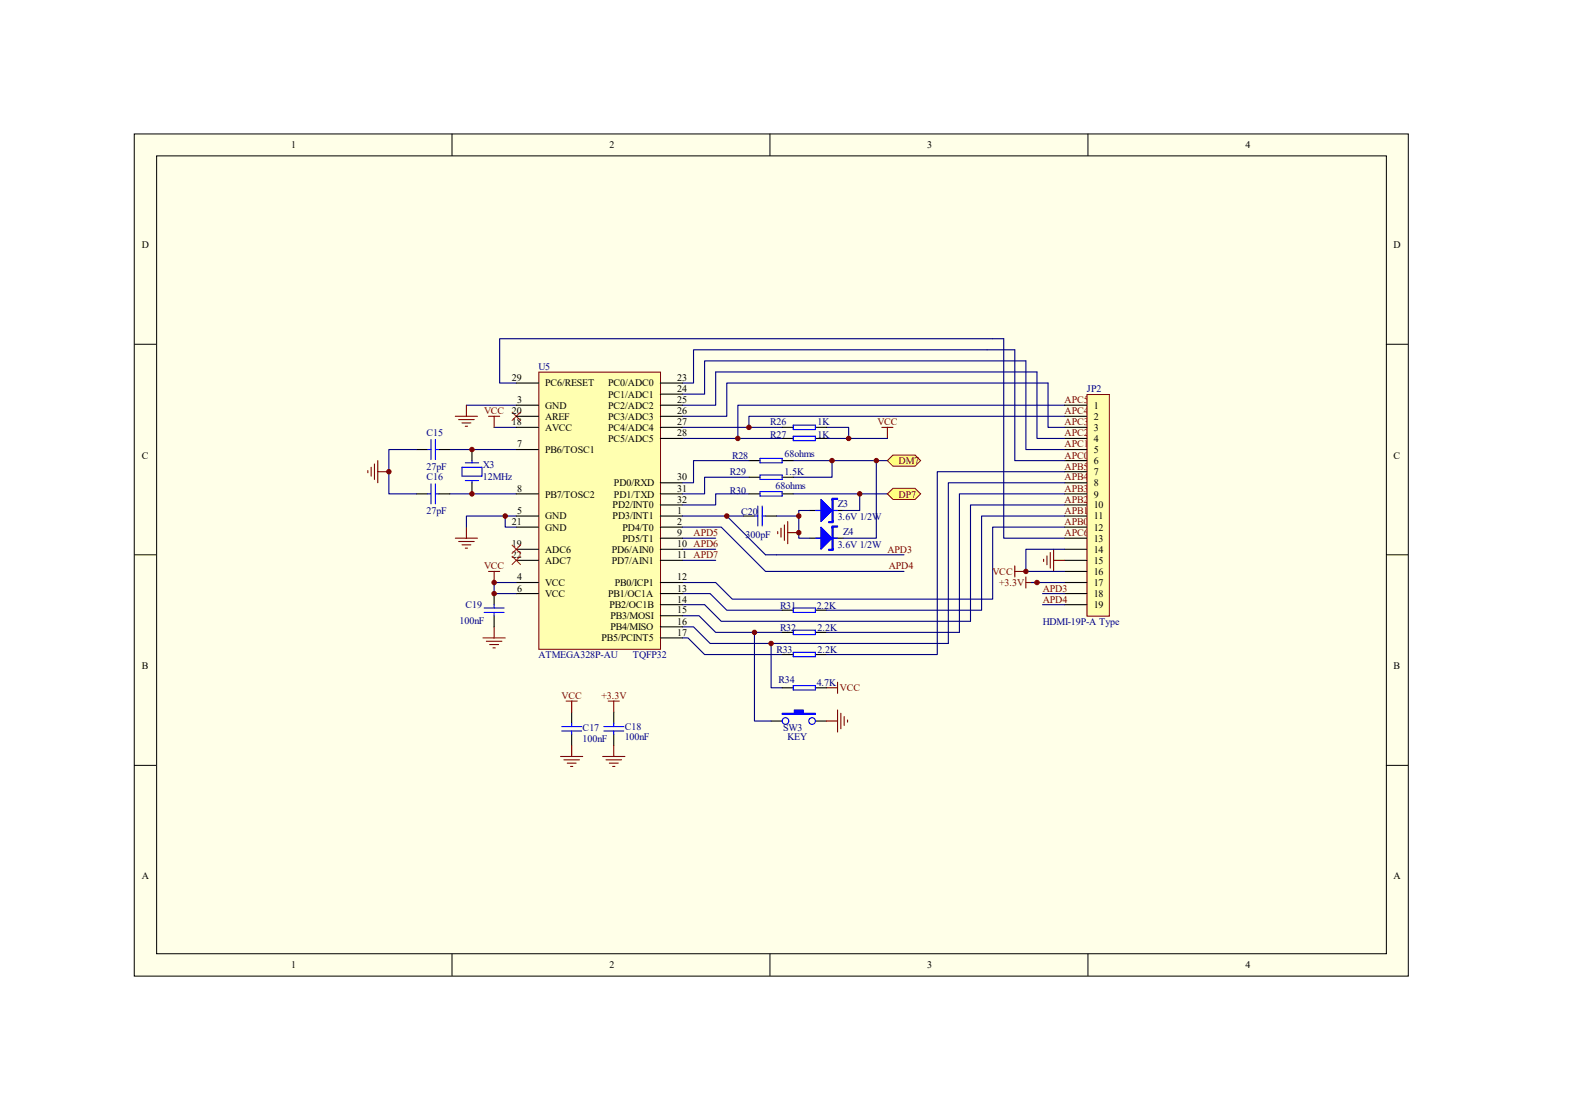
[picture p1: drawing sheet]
<svg xmlns="http://www.w3.org/2000/svg" width="297mm" height="210mm" viewBox="0 0 297 210" stroke-linecap="round" stroke-linejoin="round" font-family="sans-serif">
<path d="M25.4 25.3h241v159.3h-241z" fill="#ffffe8"/>
<g fill="none" stroke="#000" stroke-width=".19">
<path d="M25.4 25.3h241v159.3h-241zM29.6 29.5h232.7v150.9h-232.7zM85.5 25.3v4.2M145.7 25.3v4.2M205.8 25.3v4.2M25.4 65.1h4.2M262.2 65.1h4.2M25.4 104.9h4.2M262.2 104.9h4.2M25.4 144.7h4.2M262.2 144.7h4.2M85.5 180.4v4.1"/>
<path d="M145.7 180.4v4.1M205.8 180.4v4.1"/>
</g>
<g fill="none" stroke="#000080" stroke-width=".21">
<path d="M88.2 76.6h9.5M189.9 64.1h-95.4v8.3h3.2M192 66.1h-60.8v6.3h-2.1M194.1 68.2h-60.8v6.3h-4.2M196.2 70.3h-60.8v6.3h-6.3M198.3 72.4h-60.8v6.3h-8.4M201.4 76.6h-61.8v6.3h-10.5M85.1 85h12.6M85.1 93.4h12.6M93.5 80.8h4.2M97.7 97.6h-9.5v2.1M129.1 80.8h18.9"/>
<path d="M139.6 82.9h8.4M156.4 80.8h4.2v2.1h-4.2M160.6 82.9h7.3M129.1 112.3h5.3l3.1 3.1h10.5M129.1 116.4h3.2l3.1 3.2h12.6M129.1 118.5h2.1l3.2 3.2h45M142.7 119.6v16.7h3.2M129.1 120.6h1.1l3.1 3.2h14.7M145.9 121.7v8.4h2.1"/>
</g>
<g fill="none" stroke="#800000" stroke-width=".21">
<path d="M86.1 78.7h4.2M86.8 79.3h2.9M87.4 80h1.7M88.2 76.6v2.1M92.4 78.7h2.1M93.5 78.7v2.1M88 80.6h.5M88.2 99.7v2.1M166.8 80.8h2.1M167.9 80.8v2.1M86.1 101.8h4.2M86.8 102.4h2.9"/>
<path d="M87.4 103h1.7M88 103.7h.5M92.4 108.1h2.1M93.5 108.1v2.1M93.5 118.5v2.1M91.4 120.6h4.2M92 121.3h3M92.6 121.9h1.7M93.3 122.5h.4M156.4 130.1h2.1M156.4 136.3h2.1M158.5 129v2.1"/>
<path d="M158.5 134.3v4.1M159.1 134.9v2.9M159.7 135.5v1.7M160.3 136.1v.5"/>
</g>
<g fill="none" stroke="#000" stroke-width=".21">
<path d="M78.8 85h2.1M78.8 93.4h2.1M83 85h2.1M83 93.4h2.1M89.3 85v2.1M89.3 91.3v2.1M148 80.8h2.1M148 82.9h2.1M154.3 80.8h2.1M154.3 82.9h2.1M148 115.4h2.1M148 119.6h2.1"/>
<path d="M154.3 115.4h2.1M154.3 119.6h2.1M145.9 136.3h2.1M148 123.8h2.1M148 130.1h2.1M154.3 136.3h2.1M154.3 123.8h2.1M154.3 130.1h2.1"/>
</g>
<path d="M148 134.9h2.3v-.6h1.7v.6h2.3v.2h-6.3z" fill-rule="evenodd" fill="#00f" stroke="#00f" stroke-width=".21"/>
<g fill="none" stroke="#00f" stroke-width=".21">
<path d="M80.9 85h.6M80.9 93.4h.6M81.5 83.1v3.8M81.5 91.5v3.8M82.4 85h.6M82.4 83.1v3.8M82.4 91.5v3.8M82.4 93.4h.6M87.4 88.4h3.8v1.6h-3.8zM88 87.5h2.6M88 90.9h2.6M89.3 87.1v.4"/>
<path d="M89.3 90.9v.4M150.1 80.4h4.2v.8h-4.2zM150.1 82.5h4.2v.8h-4.2zM150.1 115h4.2v.8h-4.2zM150.1 119.2h4.2v.8h-4.2zM150.1 123.4h4.2v.8h-4.2zM150.1 129.6h4.2v.9h-4.2z"/>
<circle cx="148.6" cy="136.3" r=".63"/>
<circle cx="153.6" cy="136.3" r=".63"/>
</g>
<path d="M96.8 77.9l1.7 1.7M98.5 77.9l-1.7 1.7" fill="none" stroke="#f00" stroke-width=".19"/>
<path d="M205.7 74.7h4.2v41.8h-4.2z" fill="#ffffb0"/>
<path d="M205.7 74.6h4.2v41.9h-4.2z" fill="none" stroke="#800000" stroke-width=".19"/>
<g fill="none" stroke="#000" stroke-width=".21">
<path d="M201.4 76.6h4.2M201.4 78.7h4.2M201.4 80.8h4.2M201.4 82.9h4.2M201.4 85h4.2M201.4 87.1h4.2M201.4 89.2h4.2M201.4 91.3h4.2M201.4 93.4h4.2M201.4 95.5h4.2M201.4 97.6h4.2M201.4 99.7h4.2"/>
<path d="M201.4 101.8h4.2M201.4 103.9h4.2M201.4 106h4.2M201.4 108.1h4.2M201.4 110.2h4.2M201.4 112.3h4.2M201.4 114.3h4.2M108.2 134.7v2.1M108.2 138.9v2.1M116.1 134.7v2.1M116.1 138.9v2.1"/>
</g>
<g fill="none" stroke="#000080" stroke-width=".21">
<path d="M189.9 64.1v37.7h11.5M192 66.1v21h9.4M194.1 68.2v16.8h7.3M196.2 70.3v12.6h5.2M198.3 72.4v8.4h3.1M201.4 78.7h-59.7v2.1M201.4 89.2h-24.1v34.6h-20.9M201.4 91.3h-22v30.4M201.4 93.4h-19.9v26.2h-25.1M201.4 95.5h-17.8v22h-47.1l-3.2-3.2h-4.2M201.4 97.6h-15.7v17.8h-29.3M201.4 99.7h-13.6v13.6h-49.2l-3.2-3.1h-6.3"/>
<path d="M129.1 101.8h6.3M129.1 103.9h6.3M129.1 106h6.3M194.1 108.1h7.3M195.1 110.2h6.3M197.2 114.3h4.2M197.2 112.3h4.2"/>
</g>
<g fill="none" stroke="#800000" stroke-width=".21">
<path d="M194.1 109.1v2.1M194.1 110.2h2.1M197.4 105.8v.4M198.1 105.1v1.7M198.7 104.5v2.9M199.3 103.9v4.2M199.3 106h2.1M107.1 132.6h2.1M108.2 132.6v2.1M115.1 132.6h2.1M116.1 132.6v2.1M106.1 143.1h4.2"/>
<path d="M106.7 143.7h2.9M107.3 144.3h1.7M107.9 144.9h.5M108.2 141v2.1M114 143.1h4.2M114.7 143.7h2.9M115.3 144.3h1.7M115.9 144.9h.4M116.1 141v2.1"/>
</g>
<path d="M106.3 138.2h3.7M106.3 137.4h3.7M108.2 136.8v.6M108.2 138.2v.7M114.2 138.2h3.8M114.2 137.4h3.8M116.1 136.8v.6M116.1 138.2v.7" fill="none" stroke="#00f" stroke-width=".21"/>
<path d="M102 70.5h23v52.3h-23z" fill="#ffffb0"/>
<path d="M101.9 70.4h23.1v52.4h-23.1z" fill="none" stroke="#800000" stroke-width=".19"/>
<g fill="none" stroke="#000" stroke-width=".21">
<path d="M97.7 72.4h4.2M97.7 76.6h4.2M97.7 78.7h4.2M124.9 72.4h4.2M124.9 74.5h4.2M124.9 76.6h4.2M124.9 78.7h4.2M97.7 80.8h4.2M97.7 93.4h4.2M97.7 97.6h4.2M97.7 99.7h4.2M97.7 85h4.2"/>
<path d="M124.9 80.8h4.2M124.9 82.9h4.2M124.9 91.3h4.2M124.9 93.4h4.2M124.9 95.5h4.2M124.9 97.6h4.2M124.9 99.7h4.2M140.6 97.6h2.1M141.7 93.4h2.1M141.7 87.1h2.1M141.7 90.2h2.1M144.8 97.6h2.1"/>
<path d="M148 93.4h2.1M148 87.1h2.1M148 90.2h2.1M153.2 96.5h2.1M157.4 96.5h2.1M93.5 112.3v2M93.5 116.4v2.1M97.7 103.9h4.2M97.7 106h4.2M97.7 110.2h4.2M97.7 112.3h4.2M124.9 101.8h4.2"/>
<path d="M124.9 103.9h4.2M124.9 106h4.2M124.9 110.2h4.2M124.9 112.3h4.2M124.9 114.3h4.2M124.9 116.4h4.2M124.9 118.5h4.2M153.2 101.8h2.1M157.4 101.8h2.1M124.9 120.6h4.2"/>
</g>
<g fill="none" stroke="#000080" stroke-width=".21">
<path d="M78.8 85h-5.2v8.4h5.2M95.6 97.6v2.1h2.1M129.1 97.6h8.4l7.3 7.3h26.2M129.1 99.7h7.4l8.3 8.4h26.2M137.5 97.6h3.1M141.7 90.2h-8.4v3.2h-4.2M141.7 93.4h-6.3v2.1h-6.3M141.7 87.1h-10.5v4.2h-2.1M146.9 97.6h4.2M150.1 87.1h17.8M150.1 93.4h17.8M153.2 96.5h-2.1v5.3h2.1"/>
<path d="M157.4 87.1v3.1h-7.3M162.7 93.4v3.1h-3.2M165.8 87.1v14.7h-6.3M97.7 110.2h-4.2v2.1h4.2"/>
</g>
<path d="M96.8 103l1.7 1.7M96.8 105.1l1.7 1.7M98.5 103l-1.7 1.7M98.5 105.1l-1.7 1.7" fill="none" stroke="#f00" stroke-width=".19"/>
<path d="M69.6 89v.4M70.2 88.4v1.6M70.8 87.7v3M71.5 87.1v4.2M71.5 89.2h2.1M147.8 99.9v1.7M148.4 99.3v2.9M149 98.6v4.2M147.1 100.5v.4M149 100.7h2.1M192 107v2.1M192 108.1h2.1" fill="none" stroke="#800000" stroke-width=".21"/>
<g fill="none" stroke="#00f" stroke-width=".21">
<path d="M142.7 97.6h.7M143.4 95.7v3.8M143.8 86.7h4.2v.8h-4.2zM143.8 89.8h4.2v.9h-4.2zM143.8 93h4.2v.8h-4.2zM144.2 97.6h.6M144.2 95.7v3.8M154.3 96.5h4.2M157.4 99.7h1.1v-.2h-1.1v.4M157.4 94.4h1.1v-.2h-1.1v.4M157.6 98.4v.4h-.8v-.2h.6M91.6 115.8h3.8"/>
<path d="M91.6 115h3.8M93.5 114.3v.7M93.5 115.8v.6M154.3 101.8h4.2M157.6 103.7v.4h-.8v-.2h.6"/>
</g>
<g fill="#00f" stroke="#00f" stroke-width=".21">
<path d="M155.3 99.7l2.1 2.1-2.1 2.1z"/>
<path d="M155.3 94.4l2.1 2.1-2.1 2.1z"/>
<path d="M157.4 99.7h.2v4.2h-.2z" fill-rule="evenodd"/>
<path d="M157.4 94.4h.2v4.2h-.2z" fill-rule="evenodd"/>
</g>
<g fill="#ffff80" stroke="#800000" stroke-width=".19">
<path d="M167.9 87.1l1-1h4.2l1.1 1-1.1 1.1h-4.2z" fill-rule="evenodd"/>
<path d="M167.9 93.4l1-1.1h4.2l1.1 1.1-1.1 1h-4.2z" fill-rule="evenodd"/>
</g>
<path d="M201.4 103.9h-7.3v4.2" fill="none" stroke="#000080" stroke-width=".21"/>
<g fill="#800000" stroke="#800000" stroke-width=".19">
<circle cx="139.6" cy="82.9" r=".42"/>
<circle cx="160.6" cy="82.9" r=".42"/>
<circle cx="93.5" cy="110.2" r=".42"/>
<circle cx="145.9" cy="121.7" r=".42"/>
<circle cx="142.7" cy="119.6" r=".42"/>
<circle cx="89.3" cy="93.4" r=".42"/>
<circle cx="89.3" cy="85" r=".42"/>
<circle cx="141.7" cy="80.8" r=".42"/>
<circle cx="194.1" cy="108.1" r=".42"/>
<circle cx="196.2" cy="110.2" r=".42"/>
<circle cx="93.5" cy="112.2" r=".42"/>
<circle cx="95.6" cy="97.6" r=".42"/>
<circle cx="73.6" cy="89.2" r=".42"/>
<circle cx="157.4" cy="87.1" r=".42"/>
<circle cx="151.1" cy="100.7" r=".42"/>
<circle cx="137.5" cy="97.6" r=".42"/>
<circle cx="162.7" cy="93.4" r=".42"/>
<circle cx="165.8" cy="87.1" r=".42"/>
<circle cx="151.1" cy="97.6" r=".42"/>
</g>
<g font-size="1.9">
<text x="55.1" y="28">1</text>
<text x="115.3" y="28">2</text>
<text x="175.4" y="28">3</text>
<text x="235.6" y="28">4</text>
<text x="26.8" y="46.9">D</text>
<text x="263.7" y="46.9">D</text>
<text x="96.9" y="72.1">29</text>
<text x="97.9" y="76.2">3</text>
<text x="103.1" y="73.1">PC6/RESET</text>
<text x="103.1" y="77.3">GND</text>
<text x="115.1" y="73.1">PC0/ADC0</text>
<text x="115.1" y="75.2">PC1/ADC1</text>
<text x="115.1" y="77.3">PC2/ADC2</text>
<text x="128.1" y="72.1">23</text>
<text x="128.1" y="74.1">24</text>
<text x="128.1" y="76.2">25</text>
<text x="206.9" y="77.3">1</text>
<text x="96.9" y="78.3">20</text>
<text x="96.9" y="80.4">18</text>
<text x="103.1" y="79.3">AREF</text>
<text x="103.1" y="81.5">AVCC</text>
<text x="115.1" y="79.3">PC3/ADC3</text>
<text x="115.1" y="81.5">PC4/ADC4</text>
<text x="115.1" y="83.6">PC5/ADC5</text>
<text x="128.1" y="78.3">26</text>
<text x="128.1" y="80.4">27</text>
<text x="128.1" y="82.5">28</text>
<text x="206.9" y="79.3">2</text>
<text x="206.9" y="81.5">3</text>
<text x="206.9" y="83.6">4</text>
<text x="26.8" y="86.7">C</text>
<text x="97.9" y="84.6">7</text>
<text x="103.1" y="85.7">PB6/TOSC1</text>
<text x="206.9" y="85.7">5</text>
<text x="206.9" y="87.7">6</text>
<text x="206.9" y="89.8">7</text>
<text x="263.7" y="86.7">C</text>
<text x="97.9" y="93">8</text>
<text x="103.1" y="94.1">PB7/TOSC2</text>
<text x="116.2" y="92">PD0/RXD</text>
<text x="116.2" y="94.1">PD1/TXD</text>
<text x="128.1" y="90.9">30</text>
<text x="128.1" y="93">31</text>
<text x="128.1" y="95.1">32</text>
<text x="206.9" y="92">8</text>
<text x="206.9" y="94.1">9</text>
<text x="96.9" y="99.2">21</text>
<text x="97.9" y="97.2">5</text>
<text x="103.1" y="98.2">GND</text>
<text x="103.1" y="100.3">GND</text>
<text x="115.9" y="96.1">PD2/INT0</text>
<text x="115.9" y="98.2">PD3/INT1</text>
<text x="117.8" y="100.3">PD4/T0</text>
<text x="128.1" y="97.2">1</text>
<text x="128.1" y="99.2">2</text>
<text x="128.1" y="101.4">9</text>
<text x="206.9" y="96.1">10</text>
<text x="206.9" y="98.2">11</text>
<text x="206.9" y="100.3">12</text>
<text x="96.9" y="103.5">19</text>
<text x="96.9" y="105.6">22</text>
<text x="103.1" y="104.5">ADC6</text>
<text x="103.1" y="106.6">ADC7</text>
<text x="115.7" y="104.5">PD6/AIN0</text>
<text x="115.7" y="106.6">PD7/AIN1</text>
<text x="117.8" y="102.5">PD5/T1</text>
<text x="128.1" y="103.5">10 APD6</text>
<text x="128.1" y="105.6">11 APD7</text>
<text x="206.9" y="102.5">13</text>
<text x="206.9" y="104.5">14</text>
<text x="206.9" y="106.6">15</text>
<text x="97.9" y="111.9">6</text>
<text x="97.9" y="109.7">4</text>
<text x="103.1" y="112.9">VCC</text>
<text x="103.1" y="110.8">VCC</text>
<text x="115.1" y="112.9">PB1/OC1A</text>
<text x="116.3" y="110.8">PB0/ICP1</text>
<text x="128.1" y="109.7">12</text>
<text x="128.1" y="111.9">13</text>
<text x="128.1" y="114">14</text>
<text x="206.9" y="108.7">16</text>
<text x="206.9" y="110.8">17</text>
<text x="206.9" y="112.9">18</text>
<text x="115.3" y="115">PB2/OC1B</text>
<text x="115.5" y="117.1">PB3/MOSI</text>
<text x="115.5" y="119.2">PB4/MISO</text>
<text x="128.1" y="116">15</text>
<text x="128.1" y="118.1">16</text>
<text x="206.9" y="115">19</text>
<text x="113.8" y="121.3">PB5/PCINT5</text>
<text x="128.1" y="120.2">17</text>
<text x="26.8" y="126.5">B</text>
<text x="263.7" y="126.5">B</text>
<text x="26.8" y="166.3">A</text>
<text x="263.7" y="166.3">A</text>
<text x="55.1" y="183.1">1</text>
<text x="115.3" y="183.1">2</text>
<text x="175.4" y="183.1">3</text>
<text x="235.6" y="183.1">4</text>
</g>
<g font-size="1.9" fill="#000080">
<text x="101.9" y="69.9">U5</text>
<text x="205.7" y="74.1">JP2</text>
<text x="80.7" y="82.5">C15</text>
<text x="145.7" y="80.4">R26</text>
<text x="145.7" y="82.7">R27</text>
<text x="154.7" y="80.4">1K</text>
<text x="154.7" y="82.7">1K</text>
<text x="80.7" y="88.8">27pF</text>
<text x="91.4" y="88.6">X3</text>
<text x="138.1" y="89.8">R29</text>
<text x="138.5" y="86.9">R28</text>
<text x="148.4" y="86.5">68ohms</text>
<text x="148.4" y="89.8">1.5K</text>
<text x="80.7" y="90.9">C16</text>
<text x="91.4" y="90.7">12MHz</text>
<text x="138.1" y="93.4">R30</text>
<text x="146.7" y="92.6">68ohms</text>
<text x="158.5" y="95.9">Z3</text>
<text x="80.7" y="97.2">27pF</text>
<text x="140.2" y="97.4">C20</text>
<text x="141.1" y="101.8">300pF</text>
<text x="158.5" y="98.4">3.6V 1/2W</text>
<text x="159.5" y="101.2">Z4</text>
<text x="158.5" y="103.6">3.6V 1/2W</text>
<text x="87" y="118">100nF</text>
<text x="88.1" y="115">C19</text>
<text x="147.6" y="115.2">R31</text>
<text x="147.6" y="119.4">R32</text>
<text x="154.5" y="115.2">2.2K</text>
<text x="154.7" y="119.4">2.2K</text>
<text x="197.3" y="118.1">HDMI-19P-A Type</text>
<text x="101.9" y="124.4">ATMEGA328P-AU</text>
<text x="119.7" y="124.4">TQFP32</text>
<text x="146.9" y="123.5">R33</text>
<text x="154.7" y="123.5">2.2K</text>
<text x="147.3" y="129.2">R34</text>
<text x="154.5" y="129.6">4.7K</text>
<text x="110.2" y="138.3">C17</text>
<text x="110.2" y="140.3">100nF</text>
<text x="118.2" y="138">C18</text>
<text x="118.2" y="140">100nF</text>
<text x="148.2" y="138.3">SW3</text>
<text x="149" y="140">KEY</text>
</g>
<g font-size="1.9" fill="#800000">
<text x="201.4" y="76.2">APC5</text>
<text x="91.6" y="78.3">VCC</text>
<text x="166" y="80.4">VCC</text>
<text x="201.4" y="82.5">APC2</text>
<text x="201.4" y="80.4">APC3</text>
<text x="201.4" y="78.3">APC4</text>
<text x="170" y="87.7">DM7</text>
<text x="201.4" y="86.7">APC0</text>
<text x="201.4" y="84.6">APC1</text>
<text x="201.4" y="88.8">APB5</text>
<text x="170" y="94.1">DP7</text>
<text x="201.4" y="95.1">APB2</text>
<text x="201.4" y="93">APB3</text>
<text x="201.4" y="90.9">APB4</text>
<text x="131.2" y="101.4">APD5</text>
<text x="201.4" y="101.4">APC6</text>
<text x="201.4" y="99.2">APB0</text>
<text x="201.4" y="97.2">APB1</text>
<text x="91.6" y="107.6">VCC</text>
<text x="167.9" y="104.5">APD3</text>
<text x="168.1" y="107.6">APD4</text>
<text x="187.8" y="108.7">VCC</text>
<text x="189.1" y="110.8">+3.3V</text>
<text x="197.3" y="111.9">APD3</text>
<text x="197.3" y="114">APD4</text>
<text x="158.9" y="130.7">VCC</text>
<text x="106.3" y="132.2">VCC</text>
<text x="113.8" y="132.2">+3.3V</text>
</g>
</svg>
